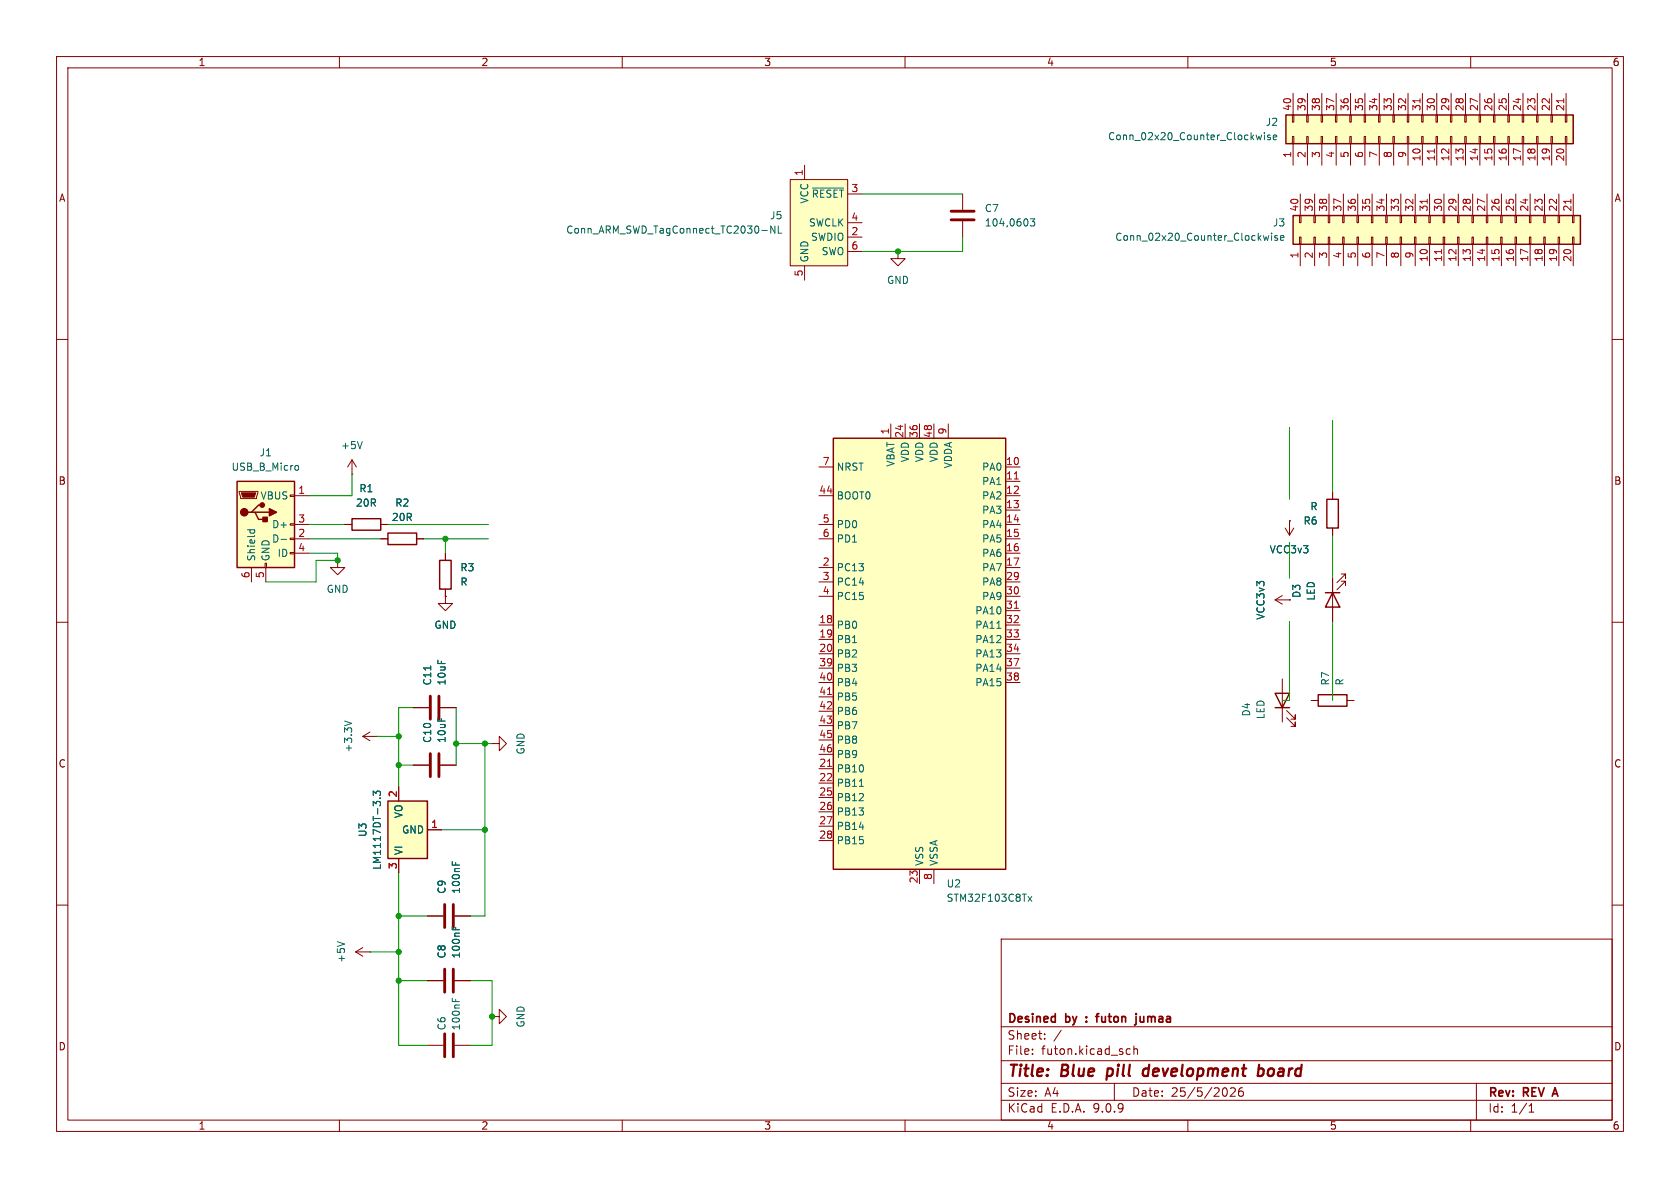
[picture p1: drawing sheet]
<svg xmlns="http://www.w3.org/2000/svg" width="297mm" height="210mm" viewBox="0 0 297 210" stroke-linecap="round" stroke-linejoin="round" font-family="sans-serif">
<g fill="none" stroke="#840000" stroke-width=".18">
<path d="M10 10h277v190h-277zM12 12h273v186h-273zM60 10v2M110 10v2M160 10v2M210 10v2M260 10v2M10 60h2M285 60h2M10 110h2M235.6 102.2v7.7M237.1 101.5h.8v.7v-.7l-1.6 1.5"/>
<path d="M237.1 102.7h.8v.8v-.8l-1.6 1.6M285 110h2M73 135.3h2.8M77.9 135.3h2.7M226.7 120v7.6M227.5 126.9l1.5 1.5v-.8v.8h-.8M227.5 125.6l1.5 1.5v-.7v.7h-.8M10 160h2M177 166h108v32h-108zM285 160h2M60 198v2M110 198v2"/>
<path d="M160 198v2M177 194.5h108M177 191.5h108M177 187.5h108M177 181.5h108M182.5 186.3v.1M182.5 185.5v.1M184.7 183.6v.1M184.7 182.8v.1M187.6 182.1l-1.3 2M197 191.5v3M199.2 186.3l.2 .1 .4-.1"/>
<path d="M199.8 185.5l-.4-.1-.2 .1M200.5 185.5l.2-.1 .3 .1 .1 .9M200.5 184.9v1.5M210 198v2M218.3 192.4v.5l-.8 .9h.9M219.2 192.4a1.17 1.17 0 0 0-.1 1.3h.6l.1-.5-.3-.3h-.4l-.1 .3M260 198v2M261 191.5v6.5M270.3 196.6h.9M270.3 195.5l.4-.4v1.5"/>
</g>
<path d="M192.1 179.8v.1M193.7 179.7h.6M194.3 179.2l-.4 .2v1.3M201.6 179.7v.8v.1l.4 .1M192.1 180.5v.2M274.6 193.4h.7M274.9 192.3l-.5 1.5" fill="none" stroke="#840000" stroke-width=".3"/>
<path d="M195.8 188.9l-.2 2M203.1 189a.66 .66 0 0 0-1 .3l-.1 .5 .2 .3 .1 .1 .6-.1M203.2 188.2l-.3 2M222.5 189l.2-.1 .6 .1 .1 .3-.1 .5a.66 .66 0 0 1-.9 .3M222.6 188.2l-.3 2" fill="none" stroke="#840000" stroke-width=".4"/>
<path d="M234.3 104.8h2.6M235.6 104.8l1.3 2.5h-2.6zM225.4 122.6h2.6l-1.3 2.5zM225.4 125.1h2.6" fill="none" stroke="#840000" stroke-width=".25"/>
<path d="M76.1 133.2v4.1M77.6 133.2v4.1" fill="none" stroke="#840000" stroke-width=".51"/>
<path d="M68.6 141.6h7v10.2h-7z" fill="#ffffc2"/>
<path d="M234.6 88.3h2v5h-2zM68.6 141.6h7v10.2h-7z" fill="none" stroke="#840000" stroke-width=".25"/>
<path d="M235.6 87v1.3M235.6 93.3v1.3M70.5 139.1v2.5M70.5 151.8v2.5M75.6 146.7h2.5" fill="none" stroke="#840000" stroke-width=".18"/>
<path d="M66 140.6v-.7l.5 .4 .1-.4h.5l.2 .2-.2 .5M67.1 141.1h.2" fill="none" stroke="#006464" stroke-width=".18"/>
<path d="M227.3 20.3h50.8v5.1h-50.8z" fill="#ffffc2"/>
<path d="M227.3 20.3h50.8v5.1h-50.8z" fill="none" stroke="#840000" stroke-width=".25"/>
<g fill="none" stroke="#840000" stroke-width=".18">
<path d="M228.6 16.5v3.8M231.1 16.5v3.8M233.7 16.5v3.8M236.2 16.5v3.8M238.8 16.5v3.8M241.3 16.5v3.8M243.8 16.5v3.8M246.4 16.5v3.8M248.9 16.5v3.8M251.5 16.5v3.8M254 16.5v3.8M256.5 16.5v3.8"/>
<path d="M259.1 16.5v3.8M261.6 16.5v3.8M264.2 16.5v3.8M266.7 16.5v3.8M269.2 16.5v3.8M271.8 16.5v3.8M274.3 16.5v3.8M276.9 16.5v3.8M228.5 24.1h.2v1.3h-.2zM228.5 20.3h.2v1.3h-.2zM228.6 25.4v3.8M231 24.1h.3v1.3h-.3z"/>
<path d="M231 20.3h.3v1.3h-.3zM231.1 25.4v3.8M233.6 24.1h.2v1.3h-.2zM233.6 20.3h.2v1.3h-.2zM233.7 25.4v3.8M236.1 24.1h.2v1.3h-.2zM236.1 20.3h.2v1.3h-.2zM236.2 25.4v3.8M238.6 24.1h.3v1.3h-.3zM238.6 20.3h.3v1.3h-.3zM238.8 25.4v3.8M241.2 24.1h.2v1.3h-.2z"/>
<path d="M241.2 20.3h.2v1.3h-.2zM241.3 25.4v3.8M243.7 24.1h.3v1.3h-.3zM243.7 20.3h.3v1.3h-.3zM243.8 25.4v3.8M246.3 24.1h.2v1.3h-.2zM246.3 20.3h.2v1.3h-.2zM246.4 25.4v3.8M248.8 24.1h.2v1.3h-.2zM248.8 20.3h.2v1.3h-.2zM248.9 25.4v3.8M251.3 24.1h.3v1.3h-.3z"/>
<path d="M251.3 20.3h.3v1.3h-.3zM251.5 25.4v3.8M253.9 24.1h.2v1.3h-.2zM253.9 20.3h.2v1.3h-.2zM254 25.4v3.8M256.4 24.1h.3v1.3h-.3zM256.4 20.3h.3v1.3h-.3zM256.5 25.4v3.8M259 24.1h.2v1.3h-.2zM259 20.3h.2v1.3h-.2zM259.1 25.4v3.8M261.5 24.1h.2v1.3h-.2z"/>
<path d="M261.5 20.3h.2v1.3h-.2zM261.6 25.4v3.8M264 24.1h.3v1.3h-.3zM264 20.3h.3v1.3h-.3zM264.2 25.4v3.8M266.6 24.1h.2v1.3h-.2zM266.6 20.3h.2v1.3h-.2zM266.7 25.4v3.8M269.1 24.1h.3v1.3h-.3zM269.1 20.3h.3v1.3h-.3zM269.2 25.4v3.8M271.7 24.1h.2v1.3h-.2z"/>
<path d="M271.7 20.3h.2v1.3h-.2zM271.8 25.4v3.8M274.2 24.1h.2v1.3h-.2zM274.2 20.3h.2v1.3h-.2zM274.3 25.4v3.8M276.7 24.1h.3v1.3h-.3zM276.7 20.3h.3v1.3h-.3zM276.9 25.4v3.8M227.2 93.3l.8 1.3M228 92.1h.1M228 92.1v2.5M228.7 93.3l-.7 1.3"/>
</g>
<path d="M251 17.4v.8M276.4 17.4v.8M253.6 26.3v.8" fill="none" stroke="#a90000" stroke-width=".18"/>
<path d="M223 23.9l-.2 .8-.2-.6M223.5 23.4v.2M223.5 23.9v.8M224.6 23.9h-.3l-.2 .1v.2l.5 .1v.3h-.5M225.1 24.3l.6-.1-.1-.3h-.3l-.2 .1 .1 .6h.4" fill="none" stroke="#006464" stroke-width=".18"/>
<path d="M228.6 38.1h50.8v5.1h-50.8z" fill="#ffffc2"/>
<path d="M228.6 38.1h50.8v5.1h-50.8zM62.2 91.7h5.1v2h-5.1zM68.6 94.2h5.1v2.1h-5.1zM77.7 99.1h2.1v5h-2.1z" fill="none" stroke="#840000" stroke-width=".25"/>
<g fill="none" stroke="#840000" stroke-width=".18">
<path d="M170.2 34.3v2.8M170.2 39.1v2.8M229.7 38.1h.3v1.3h-.3zM229.9 34.3v3.8M232.3 38.1h.2v1.3h-.2zM232.4 34.3v3.8M234.8 38.1h.3v1.3h-.3zM234.9 34.3v3.8M237.4 38.1h.2v1.3h-.2zM237.5 34.3v3.8M239.9 38.1h.3v1.3h-.3zM240 34.3v3.8"/>
<path d="M242.4 38.1h.3v1.3h-.3zM242.6 34.3v3.8M245 38.1h.2v1.3h-.2zM245.1 34.3v3.8M247.5 38.1h.3v1.3h-.3zM247.6 34.3v3.8M250.1 38.1h.2v1.3h-.2zM250.2 34.3v3.8M252.6 38.1h.3v1.3h-.3zM252.7 34.3v3.8M255.1 38.1h.3v1.3h-.3zM255.3 34.3v3.8"/>
<path d="M257.7 38.1h.2v1.3h-.2zM257.8 34.3v3.8M260.2 38.1h.3v1.3h-.3zM260.3 34.3v3.8M262.8 38.1h.2v1.3h-.2zM262.9 34.3v3.8M265.3 38.1h.3v1.3h-.3zM265.4 34.3v3.8M267.8 38.1h.3v1.3h-.3zM268 34.3v3.8M270.4 38.1h.2v1.3h-.2zM270.5 34.3v3.8"/>
<path d="M272.9 38.1h.3v1.3h-.3zM273 34.3v3.8M275.5 38.1h.2v1.3h-.2zM275.6 34.3v3.8M278 38.1h.3v1.3h-.3zM278.1 34.3v3.8M158.7 44.5v1.2h1.3l-1.3 1.3-1.2-1.3h1.2M158.7 44.5h.1M229.7 41.9h.3v1.3h-.3zM229.9 43.2v3.8M232.3 41.9h.2v1.3h-.2zM232.4 43.2v3.8"/>
<path d="M234.8 41.9h.3v1.3h-.3zM234.9 43.2v3.8M237.4 41.9h.2v1.3h-.2zM237.5 43.2v3.8M239.9 41.9h.3v1.3h-.3zM240 43.2v3.8M242.4 41.9h.3v1.3h-.3zM242.6 43.2v3.8M245 41.9h.2v1.3h-.2zM245.1 43.2v3.8M247.5 41.9h.3v1.3h-.3zM247.6 43.2v3.8"/>
<path d="M250.1 41.9h.2v1.3h-.2zM250.2 43.2v3.8M252.6 41.9h.3v1.3h-.3zM252.7 43.2v3.8M255.1 41.9h.3v1.3h-.3zM255.3 43.2v3.8M257.7 41.9h.2v1.3h-.2zM257.8 43.2v3.8M260.2 41.9h.3v1.3h-.3zM260.3 43.2v3.8M262.8 41.9h.2v1.3h-.2zM262.9 43.2v3.8"/>
<path d="M265.3 41.9h.3v1.3h-.3zM265.4 43.2v3.8M267.8 41.9h.3v1.3h-.3zM268 43.2v3.8M270.4 41.9h.2v1.3h-.2zM270.5 43.2v3.8M272.9 41.9h.3v1.3h-.3zM273 43.2v3.8M275.5 41.9h.2v1.3h-.2zM275.6 43.2v3.8M278 41.9h.3v1.3h-.3zM278.1 43.2v3.8"/>
<path d="M61 92.7h1.2M62.2 83.8h.1M62.2 81.3l-.7 1.3M62.2 81.3l.8 1.3M62.2 81.3v2.5M67.3 92.7h1.3M67.3 95.3h1.3M73.7 95.3h1.2M78.7 97.8v1.3M78.7 105.4v1.3h1.3l-1.3 1.3-1.2-1.3h1.2M78.7 105.4h.1M78.7 104.1v1.3"/>
<path d="M64.1 130.2l1.3 .7M64.1 130.2h2.6M65.4 129.4l-1.3 .8M66.7 130.2h.1M87 131.4h1.3v-1.2l1.2 1.2-1.2 1.3v-1.3M87 131.4h.1M62.9 168.3l1.2 .7M62.9 168.3h2.5M64.1 167.5l-1.2 .8M65.4 168.3h.1M75.6 161.9h2.8M75.6 173.4h2.8"/>
<path d="M80.4 161.9h2.8M80.4 173.4h2.8M87 179.7h1.3v-1.3l1.2 1.3-1.2 1.3v-1.3M87 179.7h.1M75.6 184.8h2.8M80.4 184.8h2.8"/>
</g>
<path d="M252.3 35.2v.8M277.7 35.2v.8M254.9 44.1v.7" fill="none" stroke="#a90000" stroke-width=".18"/>
<g fill="none" stroke="#006464" stroke-width=".18">
<path d="M182.1 38.7h.8l-.4 .5 .4 .1v.5l-.2 .1-.6-.1M224.3 41.6l-.2 .9-.3-.6M224.8 41.2v.1M224.8 41.6v.9M225.8 41.7l-.3-.1-.2 .2 .1 .2 .4 .1v.3h-.5M226.4 42.1l.6-.2-.1-.2-.3-.1-.2 .2v.6h.5M64 78l-.4 1.3M60.9 127.5l1.3 .4M80 152.3v.6M80.6 152.5v.4M59.6 166.5l1.3 .4M80 163.7v.7"/>
<path d="M80 176.4v.7M80.6 163.9v.5M80.6 176.6v.5"/>
</g>
<path d="M168.1 37.3h4.1M168.1 38.9h4.1M78.6 159.9v4.1M80.1 159.9v4.1M78.6 171.3v4.1M80.1 171.3v4.1M78.6 182.8v4M80.1 182.8v4" fill="none" stroke="#840000" stroke-width=".51"/>
<path d="M139.7 31.8h10.2v15.2h-10.2z" fill="#ffffc2"/>
<path d="M139.7 31.8h10.2v15.2h-10.2zM142.2 29.2v2.6M149.9 34.3h2.5M149.9 39.4h2.5M142.2 47v2.5M149.9 41.9h2.5M149.9 44.5h2.5M59.7 99.1v1.2h1.3l-1.3 1.3-1.3-1.3h1.3M59.7 99.1h.1" fill="none" stroke="#840000" stroke-width=".18"/>
<path d="M137 39.9v1.3l-.7-1.3v1.3M137.6 39.9v1.3h.6M143.6 33.2h5.5M134.7 40.7h1" fill="none" stroke="#006464" stroke-width=".18"/>
<path d="M41.9 85.1h10.2v15.2h-10.2z" fill="#ffffc2"/>
<path d="M41.9 85.1h10.2v15.2h-10.2zM44.4 90.6h.7l.6 1.2h1.3M45.1 90.6h2.5M46.4 89.3h-.7l-1.3 1.3h-.6M233 122.8h5.1v2h-5.1z" fill="none" stroke="#840000" stroke-width=".25"/>
<g fill="none" stroke="#840000" stroke-width=".18">
<path d="M42.3 86.9h3.3v.2l-.3 1h-2.8zM46.9 99.6h.2v.7h-.2zM51.3 87.5h.8v.3h-.8zM51.3 92.6h.8v.2h-.8zM51.3 95.1h.8v.3h-.8zM51.3 97.7h.8v.2h-.8zM52.1 87.6h2.5M52.1 92.7h2.5M52.1 95.3h2.5M52.1 97.8h2.5M44.4 100.3v2.6M47 100.3v2.6"/>
<path d="M225.4 106l1.3 .8M225.4 106h2.6M226.7 105.3l-1.3 .7M228 106h.1M73 125.1h2.8M77.9 125.1h2.7M231.8 123.8h1.2M238.1 123.8h1.3"/>
</g>
<path d="M42.7 87.1h2.5l-.2 .8h-2.1z" fill="#840000" stroke="#840000" stroke-width=".18"/>
<g fill="#840000" stroke="#840000" stroke-width=".25">
<path d="M46.5 91.4h.7v.8h-.7z"/>
<path d="M47.6 89.9l1.3 .7-1.3 .6z"/>
<circle cx="43.2" cy="90.6" r=".63"/>
<circle cx="46.4" cy="89.3" r=".38"/>
</g>
<path d="M43.8 93.7h1.2M44.2 93.7v.3M45 93.7v.3M49.7 95.3h1M52.4 82.3h.3l.1 .2-.1 .5-.3 .1M76.1 117.7v.8" fill="none" stroke="#006464" stroke-width=".18"/>
<path d="M76.1 123.1v4M77.6 123.1v4" fill="none" stroke="#840000" stroke-width=".51"/>
<path d="M147.3 77.5h30.5v76.2h-30.5z" fill="#ffffc2"/>
<path d="M147.3 77.5h30.5v76.2h-30.5z" fill="none" stroke="#840000" stroke-width=".25"/>
<g fill="none" stroke="#840000" stroke-width=".18">
<path d="M157.5 74.9v2.6M160 74.9v2.6M162.6 74.9v2.6M165.1 74.9v2.6M167.6 74.9v2.6M61 92.7h1.2M67.3 92.7h1.3M67.3 95.3h1.3M73.7 95.3h1.2M78.7 97.8v1.3M144.8 82.6h2.5M144.8 87.6h2.5"/>
<path d="M144.8 92.7h2.5M144.8 95.3h2.5M177.8 82.6h2.5M177.8 87.6h2.5M177.8 92.7h2.5M177.8 95.3h2.5M177.8 85.1h2.5M177.8 90.2h2.5M177.8 97.8h2.5M228 92.1h.1M235.6 87v1.3M235.6 93.3v1.3"/>
<path d="M78.7 105.4h.1M78.7 104.1v1.3M144.8 100.3h2.5M144.8 102.9h2.5M144.8 105.4h2.5M144.8 110.5h2.5M144.8 113h2.5M144.8 115.6h2.5M144.8 118.1h2.5M177.8 100.3h2.5M177.8 102.9h2.5M177.8 105.4h2.5"/>
<path d="M177.8 110.5h2.5M177.8 113h2.5M177.8 115.6h2.5M177.8 118.1h2.5M177.8 108h2.5M228 106h.1M235.6 102.2v2.6M235.6 107.3v2.6M70.5 139.1v2.5M73 125.1h2.8M73 135.3h2.8M77.9 125.1h2.7"/>
<path d="M77.9 135.3h2.7M144.8 120.7h2.5M144.8 123.2h2.5M144.8 125.7h2.5M144.8 128.3h2.5M144.8 130.8h2.5M144.8 133.4h2.5M144.8 135.9h2.5M144.8 138.4h2.5M177.8 120.7h2.5M70.5 151.8v2.5M75.6 146.7h2.5"/>
<path d="M144.8 141h2.5M144.8 143.5h2.5M144.8 146.1h2.5M144.8 148.6h2.5M162.6 153.7v2.5M165.1 153.7v2.5M75.6 161.9h2.8M75.6 173.4h2.8M80.4 161.9h2.8M80.4 173.4h2.8"/>
</g>
<path d="M179.3 84.7h.7M179.3 107.5h.7M146.3 122.8h.7M146.3 135.5h.7" fill="none" stroke="#a90000" stroke-width=".18"/>
<path d="M76.1 117.7v.8M176.2 111.1h.7M151.9 139h.7M66 140.6v-.7l.5 .4 .1-.4h.5l.2 .2-.2 .5M67.1 141.1h.2M80 152.3v.6M80.6 152.5v.4M181.7 158.5l.7 .8M182.4 158.5l-.7 .8M80 163.7v.7M80.6 163.9v.5" fill="none" stroke="#006464" stroke-width=".18"/>
<g fill="none" stroke="#009600" stroke-width=".18">
<path d="M152.4 34.3h17.8M170.2 41.9v2.6h-17.8M228 75.6v12.7M235.6 74.3v12.7M54.6 95.3h12.7M54.6 92.7h6.4M54.6 97.8h5.1v1.3h-3.8v3.8h-8.9M62.2 83.8v3.8h-7.6M68.6 92.7h17.8M74.9 95.3h11.5M78.7 95.3v2.5M228 95.9v6.3"/>
<path d="M235.6 94.6v7.6M228 109.9v13.9h-1.3M235.6 109.9v13.9M66.7 130.2h3.8M70.5 135.3h2.5M73 125.1h-2.5v14M80.6 125.1v10.2M80.6 131.4h6.4M85.7 131.4v30.5h-2.5M70.5 154.3v30.5h5.1M78.1 146.7h7.6M65.4 168.3h5.1"/>
<path d="M70.5 173.4h5.1M70.5 161.9h5.1M83.2 173.4h3.8v11.4h-3.8"/>
</g>
<g fill="#009600" stroke="#009600" stroke-width=".18">
<circle cx="85.7" cy="146.7" r=".46"/>
<circle cx="85.7" cy="131.4" r=".46"/>
<circle cx="80.6" cy="131.4" r=".46"/>
<circle cx="70.5" cy="130.2" r=".46"/>
<circle cx="158.7" cy="44.5" r=".46"/>
<circle cx="78.7" cy="95.3" r=".46"/>
<circle cx="70.5" cy="135.3" r=".46"/>
<circle cx="59.7" cy="99.1" r=".46"/>
<circle cx="87" cy="179.7" r=".46"/>
<circle cx="70.5" cy="173.4" r=".46"/>
<circle cx="70.5" cy="168.3" r=".46"/>
<circle cx="70.5" cy="161.9" r=".46"/>
</g>
<g font-size="2.8" fill="#840000">
<text x="178" y="190.9">Title:</text>
<text x="187.7" y="190.9">Blue</text>
<text x="196.6" y="190.9">pill</text>
<text x="203.7" y="190.9">development</text>
<text x="224.8" y="190.9">board</text>
</g>
<g font-size="2.1" fill="#840000">
<text x="178" y="184">Sheet:</text>
<text x="178" y="181.2">Desined</text>
<text x="188.5" y="181.2">by</text>
<text x="195.2" y="181.2">futon</text>
<text x="202.7" y="181.2">jumaa</text>
<text x="178" y="186.7">File:</text>
<text x="184.1" y="186.7">futon.kicad_sch</text>
<text x="178" y="196.9">KiCad</text>
<text x="178" y="194.1">Size:</text>
<text x="184.7" y="194.1">A4</text>
<text x="185.7" y="196.9">E.D.A.</text>
<text x="193.3" y="196.9">9.0.9</text>
<text x="200" y="194.1">Date:</text>
<text x="207" y="194.1">25/5/2026</text>
<text x="263" y="194.3">Rev:</text>
<text x="263" y="196.9">Id:</text>
<text x="267.1" y="196.9">1/1</text>
<text x="269.4" y="194.3">REV</text>
<text x="275.3" y="194.3">A</text>
</g>
<g font-size="1.8" fill="#840000">
<text x="35" y="11.9">1</text>
<text x="85" y="11.9">2</text>
<text x="135" y="11.9">3</text>
<text x="185" y="11.9">4</text>
<text x="235" y="11.9">5</text>
<text x="285" y="11.9">6</text>
<text x="10.3" y="35.9">A</text>
<text x="285.3" y="35.9">A</text>
<text x="10.3" y="85.9">B</text>
<text x="285.3" y="85.9">B</text>
<text x="10.3" y="135.9">C</text>
<text x="285.3" y="135.9">C</text>
<text x="10.3" y="185.9">D</text>
<text x="285.3" y="185.9">D</text>
<text x="35" y="199.9">1</text>
<text x="85" y="199.9">2</text>
<text x="135" y="199.9">3</text>
<text x="185" y="199.9">4</text>
<text x="235" y="199.9">5</text>
<text x="285" y="199.9">6</text>
</g>
<g font-size="1.8" fill="#006464">
<text x="223.7" y="22.5">J2</text>
<text x="195.8" y="25">Conn_02x20_Counter_Clockwise</text>
<text x="143.4" y="35.2">~{RESET}</text>
<text x="100" y="41.5">Conn_ARM_SWD_TagConnect_TC2030-NL</text>
<text x="136" y="39">J5</text>
<text x="142.9" y="40.2">SWCLK</text>
<text x="143.1" y="36.1" transform="rotate(-90 143.1 36.1)">VCC</text>
<text x="174" y="37.7">C7</text>
<text x="174" y="40.2">104,0603</text>
<text x="224.9" y="40.2">J3</text>
<text x="143.1" y="46.5" transform="rotate(-90 143.1 46.5)">GND</text>
<text x="143.3" y="42.8">SWDIO</text>
<text x="145.2" y="45.3">SWO</text>
<text x="197.1" y="42.8">Conn_02x20_Counter_Clockwise</text>
<text x="156.7" y="50.4">GND</text>
<text x="40.8" y="83.4">USB_B_Micro</text>
<text x="45.8" y="80.9">J1</text>
<text x="60.2" y="79.6">+5V</text>
<text x="147.8" y="83.4">NRST</text>
<text x="158.3" y="82.6" transform="rotate(-90 158.3 82.6)">VBAT</text>
<text x="160.9" y="81.8" transform="rotate(-90 160.9 81.8)">VDD</text>
<text x="163.4" y="81.8" transform="rotate(-90 163.4 81.8)">VDD</text>
<text x="166" y="81.8" transform="rotate(-90 166 81.8)">VDD</text>
<text x="168.5" y="82.9" transform="rotate(-90 168.5 82.9)">VDDA</text>
<text x="173.5" y="83.4">PA0</text>
<text x="46" y="88.5">VBUS</text>
<text x="62.8" y="89.8">20R</text>
<text x="63.4" y="87.2">R1</text>
<text x="69.8" y="89.8">R2</text>
<text x="147.8" y="88.5">BOOT0</text>
<text x="173.5" y="86">PA1</text>
<text x="173.5" y="88.5">PA2</text>
<text x="48" y="93.6">D+</text>
<text x="69.2" y="92.3">20R</text>
<text x="147.8" y="93.6">PD0</text>
<text x="173.5" y="91">PA3</text>
<text x="173.5" y="93.6">PA4</text>
<text x="230.4" y="92.9">R6</text>
<text x="231.6" y="90.4">R</text>
<text x="45.3" y="99.3" transform="rotate(-90 45.3 99.3)">Shield</text>
<text x="47.9" y="99.3" transform="rotate(-90 47.9 99.3)">GND</text>
<text x="48" y="96.1">D-</text>
<text x="49" y="98.7">ID</text>
<text x="81.3" y="101.2">R3</text>
<text x="147.8" y="96.1">PD1</text>
<text x="147.8" y="101.2">PC13</text>
<text x="173.5" y="96.1">PA5</text>
<text x="173.5" y="98.7">PA6</text>
<text x="173.5" y="101.2">PA7</text>
<text x="224.4" y="98">VCC3v3</text>
<text x="57.7" y="105">GND</text>
<text x="81.3" y="103.7">R</text>
<text x="147.8" y="103.7">PC14</text>
<text x="147.8" y="106.3">PC15</text>
<text x="173.5" y="103.7">PA8</text>
<text x="173.5" y="106.3">PA9</text>
<text x="230.1" y="105.8" transform="rotate(-90 230.1 105.8)">D3</text>
<text x="232.6" y="106.3" transform="rotate(-90 232.6 106.3)">LED</text>
<text x="76.7" y="111.4">GND</text>
<text x="147.8" y="111.4">PB0</text>
<text x="147.8" y="113.9">PB1</text>
<text x="172.3" y="108.8">PA10</text>
<text x="172.3" y="111.4">PA11</text>
<text x="172.3" y="113.9">PA12</text>
<text x="223.7" y="109.7" transform="rotate(-90 223.7 109.7)">VCC3v3</text>
<text x="147.8" y="116.4">PB2</text>
<text x="147.8" y="119">PB3</text>
<text x="172.3" y="116.4">PA13</text>
<text x="172.3" y="119">PA14</text>
<text x="76.4" y="121.3" transform="rotate(-90 76.4 121.3)">C11</text>
<text x="79" y="121.3" transform="rotate(-90 79 121.3)">10uF</text>
<text x="147.8" y="121.5">PB4</text>
<text x="147.8" y="124.1">PB5</text>
<text x="172.3" y="121.5">PA15</text>
<text x="235.2" y="121.3" transform="rotate(-90 235.2 121.3)">R7</text>
<text x="237.7" y="121.3" transform="rotate(-90 237.7 121.3)">R</text>
<text x="76.4" y="131.4" transform="rotate(-90 76.4 131.4)">C10</text>
<text x="79" y="131.4" transform="rotate(-90 79 131.4)">10uF</text>
<text x="147.8" y="126.6">PB6</text>
<text x="147.8" y="129.1">PB7</text>
<text x="147.8" y="131.7">PB8</text>
<text x="221.2" y="126.8" transform="rotate(-90 221.2 126.8)">D4</text>
<text x="223.7" y="127.2" transform="rotate(-90 223.7 127.2)">LED</text>
<text x="62.5" y="133.1" transform="rotate(-90 62.5 133.1)">+3.3V</text>
<text x="92.9" y="133.5" transform="rotate(-90 92.9 133.5)">GND</text>
<text x="147.8" y="134.2">PB9</text>
<text x="147.8" y="136.8">PB10</text>
<text x="147.8" y="139.3">PB11</text>
<text x="147.8" y="141.8">PB12</text>
<text x="65" y="148.1" transform="rotate(-90 65 148.1)">U3</text>
<text x="71" y="147.5">GND</text>
<text x="71.3" y="144.7" transform="rotate(-90 71.3 144.7)">VO</text>
<text x="147.8" y="144.4">PB13</text>
<text x="147.8" y="146.9">PB14</text>
<text x="147.8" y="149.5">PB15</text>
<text x="67.5" y="153.9" transform="rotate(-90 67.5 153.9)">LM1117DT-3.3</text>
<text x="71.3" y="151.3" transform="rotate(-90 71.3 151.3)">VI</text>
<text x="163.4" y="153.2" transform="rotate(-90 163.4 153.2)">VSS</text>
<text x="166" y="153.2" transform="rotate(-90 166 153.2)">VSSA</text>
<text x="79" y="158.1" transform="rotate(-90 79 158.1)">C9</text>
<text x="81.5" y="158.1" transform="rotate(-90 81.5 158.1)">100nF</text>
<text x="167.3" y="157.1">U2</text>
<text x="167.3" y="159.6">STM32F103C8Tx</text>
<text x="61.2" y="170.3" transform="rotate(-90 61.2 170.3)">+5V</text>
<text x="79" y="169.5" transform="rotate(-90 79 169.5)">C8</text>
<text x="81.5" y="169.5" transform="rotate(-90 81.5 169.5)">100nF</text>
<text x="79" y="182.2" transform="rotate(-90 79 182.2)">C6</text>
<text x="81.5" y="182.2" transform="rotate(-90 81.5 182.2)">100nF</text>
<text x="92.9" y="181.7" transform="rotate(-90 92.9 181.7)">GND</text>
</g>
<g font-size="1.8" fill="#a90000">
<text x="228.3" y="19.7" transform="rotate(-90 228.3 19.7)">40</text>
<text x="230.9" y="19.7" transform="rotate(-90 230.9 19.7)">39</text>
<text x="233.4" y="19.7" transform="rotate(-90 233.4 19.7)">38</text>
<text x="236" y="19.7" transform="rotate(-90 236 19.7)">37</text>
<text x="238.5" y="19.7" transform="rotate(-90 238.5 19.7)">36</text>
<text x="241" y="19.7" transform="rotate(-90 241 19.7)">35</text>
<text x="243.6" y="19.7" transform="rotate(-90 243.6 19.7)">34</text>
<text x="246.1" y="19.7" transform="rotate(-90 246.1 19.7)">33</text>
<text x="248.7" y="19.7" transform="rotate(-90 248.7 19.7)">32</text>
<text x="251.2" y="19.7" transform="rotate(-90 251.2 19.7)">31</text>
<text x="253.7" y="19.7" transform="rotate(-90 253.7 19.7)">30</text>
<text x="256.3" y="19.7" transform="rotate(-90 256.3 19.7)">29</text>
<text x="258.8" y="19.7" transform="rotate(-90 258.8 19.7)">28</text>
<text x="261.4" y="19.7" transform="rotate(-90 261.4 19.7)">27</text>
<text x="263.9" y="19.7" transform="rotate(-90 263.9 19.7)">26</text>
<text x="266.4" y="19.7" transform="rotate(-90 266.4 19.7)">25</text>
<text x="269" y="19.7" transform="rotate(-90 269 19.7)">24</text>
<text x="271.5" y="19.7" transform="rotate(-90 271.5 19.7)">23</text>
<text x="274.1" y="19.7" transform="rotate(-90 274.1 19.7)">22</text>
<text x="276.6" y="19.7" transform="rotate(-90 276.6 19.7)">21</text>
<text x="228.3" y="28" transform="rotate(-90 228.3 28)">1</text>
<text x="230.9" y="28" transform="rotate(-90 230.9 28)">2</text>
<text x="233.4" y="28" transform="rotate(-90 233.4 28)">3</text>
<text x="236" y="28" transform="rotate(-90 236 28)">4</text>
<text x="238.5" y="28" transform="rotate(-90 238.5 28)">5</text>
<text x="241" y="28" transform="rotate(-90 241 28)">6</text>
<text x="243.6" y="28" transform="rotate(-90 243.6 28)">7</text>
<text x="246.1" y="28" transform="rotate(-90 246.1 28)">8</text>
<text x="248.7" y="28" transform="rotate(-90 248.7 28)">9</text>
<text x="251.2" y="28.6" transform="rotate(-90 251.2 28.6)">10</text>
<text x="253.7" y="28.6" transform="rotate(-90 253.7 28.6)">11</text>
<text x="256.3" y="28.6" transform="rotate(-90 256.3 28.6)">12</text>
<text x="258.8" y="28.6" transform="rotate(-90 258.8 28.6)">13</text>
<text x="261.4" y="28.6" transform="rotate(-90 261.4 28.6)">14</text>
<text x="263.9" y="28.6" transform="rotate(-90 263.9 28.6)">15</text>
<text x="266.4" y="28.6" transform="rotate(-90 266.4 28.6)">16</text>
<text x="269" y="28.6" transform="rotate(-90 269 28.6)">17</text>
<text x="271.5" y="28.6" transform="rotate(-90 271.5 28.6)">18</text>
<text x="274.1" y="28.6" transform="rotate(-90 274.1 28.6)">19</text>
<text x="276.6" y="28.6" transform="rotate(-90 276.6 28.6)">20</text>
<text x="142" y="31.2" transform="rotate(-90 142 31.2)">1</text>
<text x="150.4" y="34">3</text>
<text x="150.4" y="39.1">4</text>
<text x="150.4" y="41.7">2</text>
<text x="229.6" y="37.5" transform="rotate(-90 229.6 37.5)">40</text>
<text x="232.2" y="37.5" transform="rotate(-90 232.2 37.5)">39</text>
<text x="234.7" y="37.5" transform="rotate(-90 234.7 37.5)">38</text>
<text x="237.2" y="37.5" transform="rotate(-90 237.2 37.5)">37</text>
<text x="239.8" y="37.5" transform="rotate(-90 239.8 37.5)">36</text>
<text x="242.3" y="37.5" transform="rotate(-90 242.3 37.5)">35</text>
<text x="244.9" y="37.5" transform="rotate(-90 244.9 37.5)">34</text>
<text x="247.4" y="37.5" transform="rotate(-90 247.4 37.5)">33</text>
<text x="249.9" y="37.5" transform="rotate(-90 249.9 37.5)">32</text>
<text x="252.5" y="37.5" transform="rotate(-90 252.5 37.5)">31</text>
<text x="255" y="37.5" transform="rotate(-90 255 37.5)">30</text>
<text x="257.6" y="37.5" transform="rotate(-90 257.6 37.5)">29</text>
<text x="260.1" y="37.5" transform="rotate(-90 260.1 37.5)">28</text>
<text x="262.6" y="37.5" transform="rotate(-90 262.6 37.5)">27</text>
<text x="265.2" y="37.5" transform="rotate(-90 265.2 37.5)">26</text>
<text x="267.7" y="37.5" transform="rotate(-90 267.7 37.5)">25</text>
<text x="270.3" y="37.5" transform="rotate(-90 270.3 37.5)">24</text>
<text x="272.8" y="37.5" transform="rotate(-90 272.8 37.5)">23</text>
<text x="275.3" y="37.5" transform="rotate(-90 275.3 37.5)">22</text>
<text x="277.9" y="37.5" transform="rotate(-90 277.9 37.5)">21</text>
<text x="150.4" y="44.2">6</text>
<text x="229.6" y="45.8" transform="rotate(-90 229.6 45.8)">1</text>
<text x="232.2" y="45.8" transform="rotate(-90 232.2 45.8)">2</text>
<text x="234.7" y="45.8" transform="rotate(-90 234.7 45.8)">3</text>
<text x="237.2" y="45.8" transform="rotate(-90 237.2 45.8)">4</text>
<text x="239.8" y="45.8" transform="rotate(-90 239.8 45.8)">5</text>
<text x="242.3" y="45.8" transform="rotate(-90 242.3 45.8)">6</text>
<text x="244.9" y="45.8" transform="rotate(-90 244.9 45.8)">7</text>
<text x="247.4" y="45.8" transform="rotate(-90 247.4 45.8)">8</text>
<text x="249.9" y="45.8" transform="rotate(-90 249.9 45.8)">9</text>
<text x="252.5" y="46.4" transform="rotate(-90 252.5 46.4)">10</text>
<text x="255" y="46.4" transform="rotate(-90 255 46.4)">11</text>
<text x="257.6" y="46.4" transform="rotate(-90 257.6 46.4)">12</text>
<text x="260.1" y="46.4" transform="rotate(-90 260.1 46.4)">13</text>
<text x="262.6" y="46.4" transform="rotate(-90 262.6 46.4)">14</text>
<text x="265.2" y="46.4" transform="rotate(-90 265.2 46.4)">15</text>
<text x="267.7" y="46.4" transform="rotate(-90 267.7 46.4)">16</text>
<text x="270.3" y="46.4" transform="rotate(-90 270.3 46.4)">17</text>
<text x="272.8" y="46.4" transform="rotate(-90 272.8 46.4)">18</text>
<text x="275.3" y="46.4" transform="rotate(-90 275.3 46.4)">19</text>
<text x="277.9" y="46.4" transform="rotate(-90 277.9 46.4)">20</text>
<text x="142" y="49" transform="rotate(-90 142 49)">5</text>
<text x="157.2" y="76.9" transform="rotate(-90 157.2 76.9)">1</text>
<text x="159.8" y="77.5" transform="rotate(-90 159.8 77.5)">24</text>
<text x="162.3" y="77.5" transform="rotate(-90 162.3 77.5)">36</text>
<text x="164.8" y="77.5" transform="rotate(-90 164.8 77.5)">48</text>
<text x="167.4" y="76.9" transform="rotate(-90 167.4 76.9)">9</text>
<text x="145.3" y="82.3">7</text>
<text x="177.8" y="82.3">10</text>
<text x="52.6" y="87.4">1</text>
<text x="144.7" y="87.4">44</text>
<text x="177.8" y="84.8">11</text>
<text x="177.8" y="87.4">12</text>
<text x="177.8" y="89.9">13</text>
<text x="52.6" y="92.5">3</text>
<text x="52.6" y="95">2</text>
<text x="145.3" y="92.5">5</text>
<text x="145.3" y="95">6</text>
<text x="177.8" y="92.5">14</text>
<text x="177.8" y="95">15</text>
<text x="52.6" y="97.5">4</text>
<text x="145.3" y="100.1">2</text>
<text x="177.8" y="97.5">16</text>
<text x="177.8" y="100.1">17</text>
<text x="44.2" y="102.3" transform="rotate(-90 44.2 102.3)">6</text>
<text x="46.7" y="102.3" transform="rotate(-90 46.7 102.3)">5</text>
<text x="145.3" y="102.6">3</text>
<text x="145.3" y="105.2">4</text>
<text x="177.8" y="102.6">29</text>
<text x="177.8" y="105.2">30</text>
<text x="177.8" y="107.7">31</text>
<text x="144.7" y="110.2">18</text>
<text x="144.7" y="112.8">19</text>
<text x="177.8" y="110.2">32</text>
<text x="177.8" y="112.8">33</text>
<text x="144.7" y="115.3">20</text>
<text x="144.7" y="117.9">39</text>
<text x="177.8" y="115.3">34</text>
<text x="177.8" y="117.9">37</text>
<text x="144.7" y="120.4">40</text>
<text x="144.7" y="122.9">41</text>
<text x="144.7" y="125.5">42</text>
<text x="177.8" y="120.4">38</text>
<text x="144.7" y="128">43</text>
<text x="144.7" y="130.6">45</text>
<text x="144.7" y="133.1">46</text>
<text x="144.7" y="135.6">21</text>
<text x="70.2" y="141" transform="rotate(-90 70.2 141)">2</text>
<text x="144.7" y="138.2">22</text>
<text x="144.7" y="140.7">25</text>
<text x="144.7" y="143.3">26</text>
<text x="76.1" y="146.4">1</text>
<text x="144.7" y="145.8">27</text>
<text x="144.7" y="148.3">28</text>
<text x="70.2" y="153.7" transform="rotate(-90 70.2 153.7)">3</text>
<text x="164.8" y="155.6" transform="rotate(-90 164.8 155.6)">8</text>
<text x="162.3" y="156.3" transform="rotate(-90 162.3 156.3)">23</text>
</g>
</svg>
